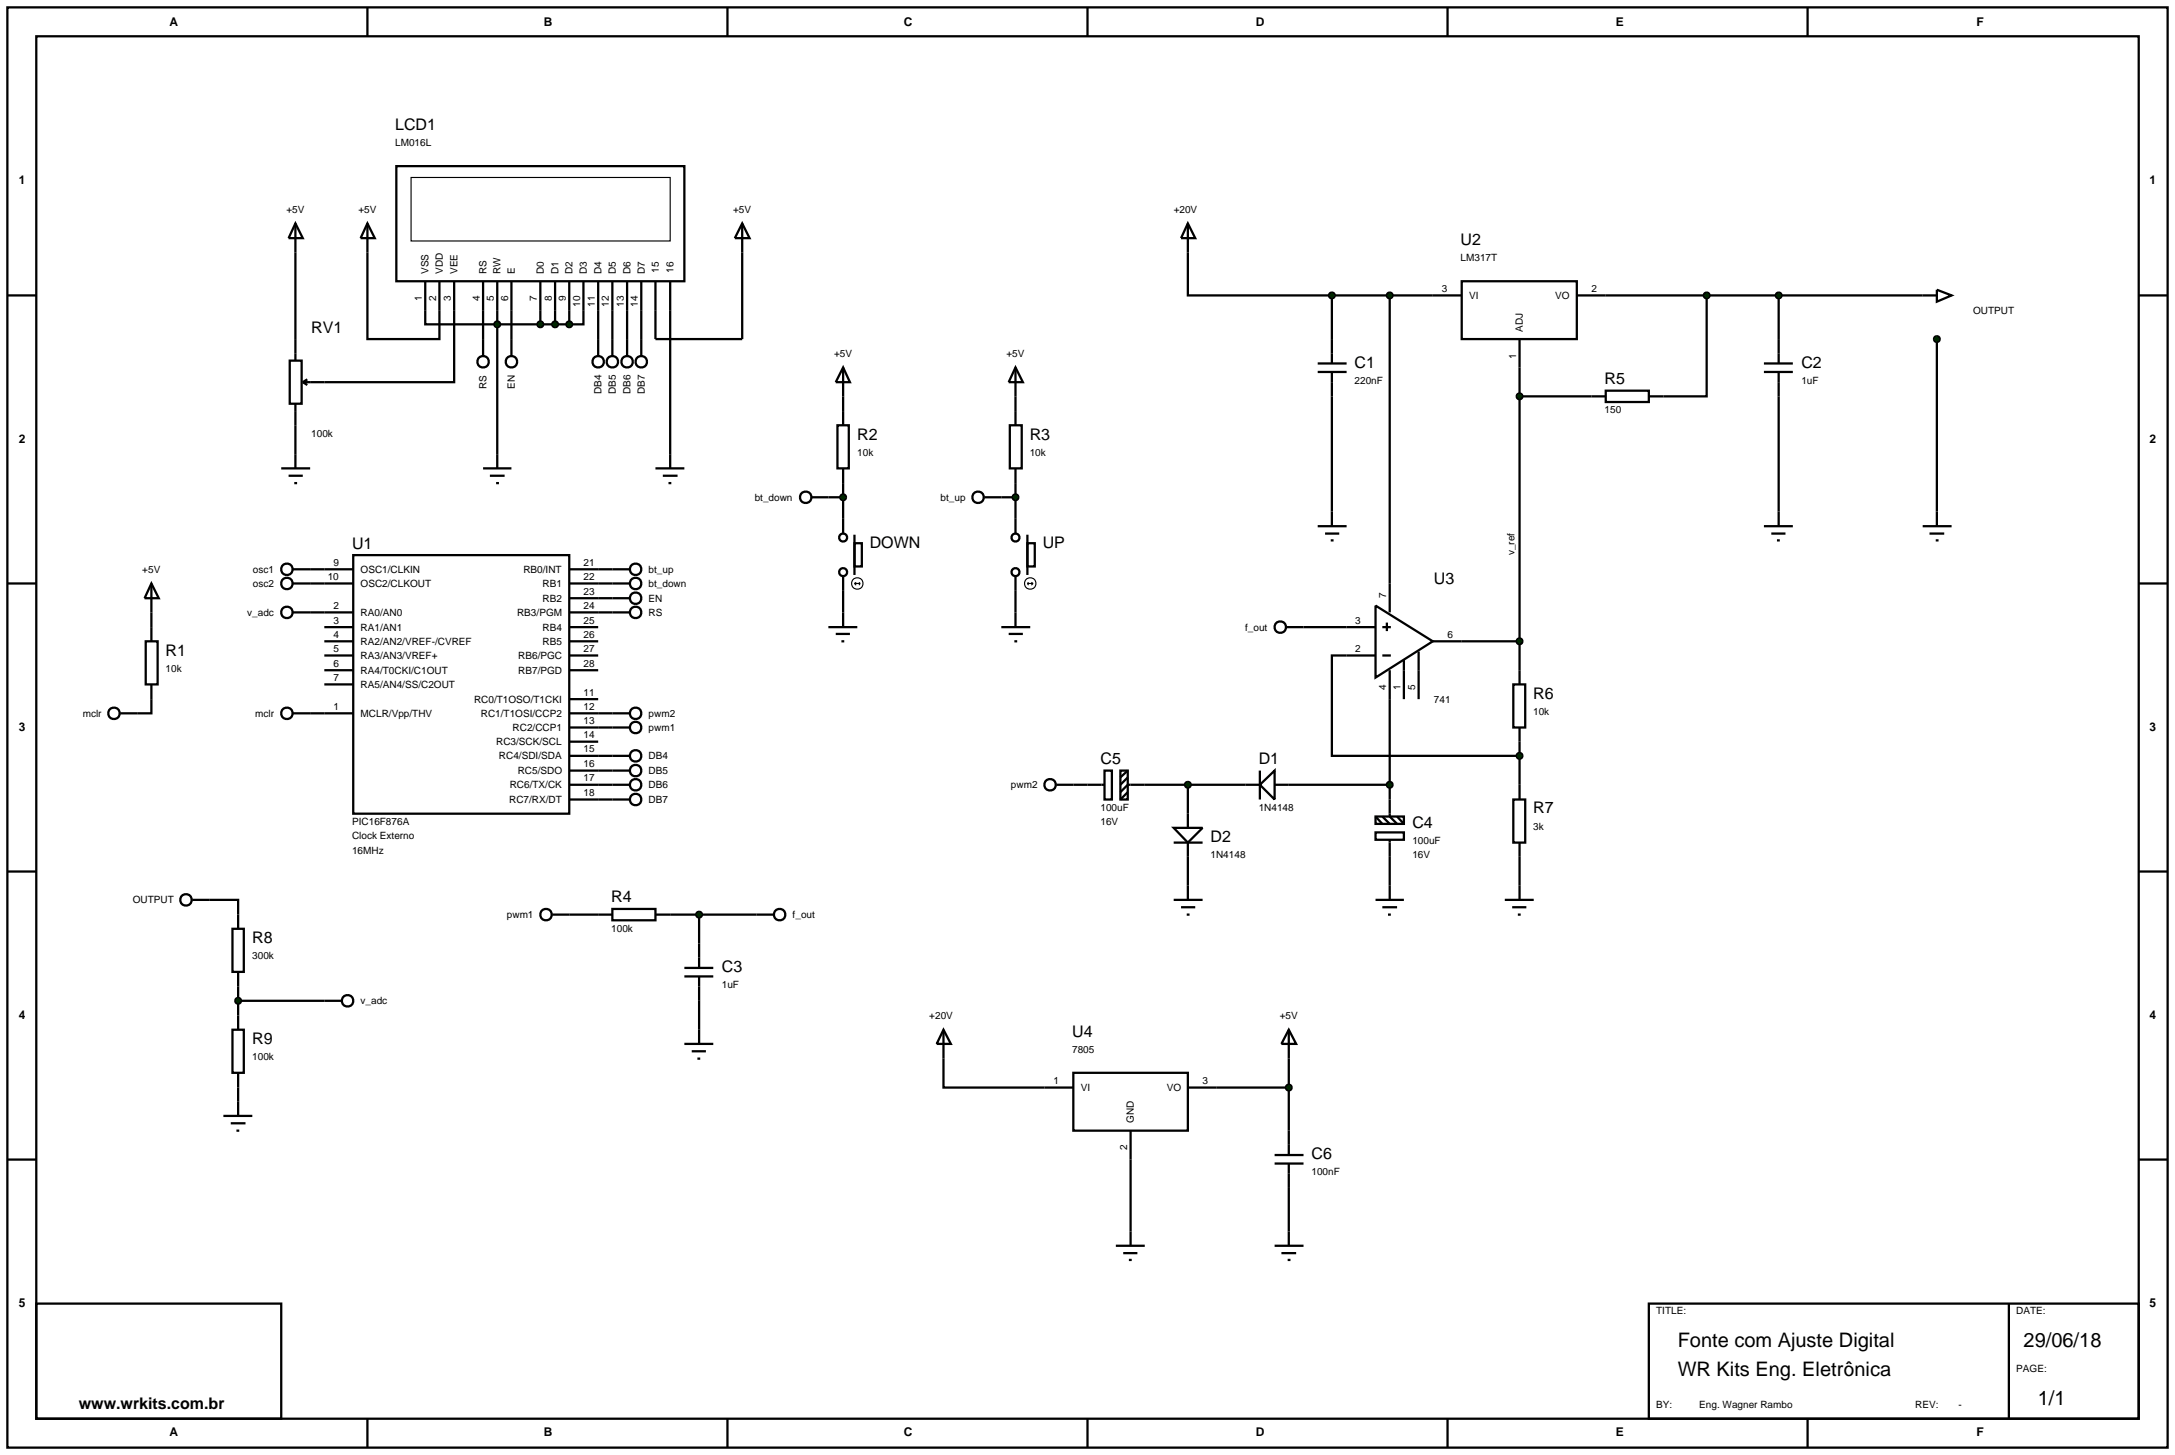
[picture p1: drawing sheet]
<svg xmlns="http://www.w3.org/2000/svg" width="384mm" height="257mm" viewBox="0 0 384 257" stroke-linecap="round" stroke-linejoin="round" font-family="sans-serif">
<g fill="none" stroke="#000" stroke-width=".4">
<path d="M1.3 1.3h381v254h-381zM6.4 6.4h370.8v243.8h-370.8zM64.8 1.3v5.1M128.3 1.3v5.1M191.8 1.3v5.1M255.3 1.3v5.1M318.8 1.3v5.1M64.8 39.4v20.4h12.7v-10.2M64.8 39.4l1.3 2.6h-2.5zM69.9 29.3h50.8v20.3h-50.8zM1.3 52.1h5.1M52.1 44.5v15.3"/>
<path d="M75 49.6v7.6h25.4M80.1 49.6v17.8h-22.9M85.2 49.6v10.2M87.7 49.6v33M90.2 49.6v10.2M95.3 49.6v7.6M97.9 49.6v7.6M100.4 49.6v7.6M102.9 49.6v7.6h-2.5M105.5 49.6v10.2M108 49.6v10.2M110.6 49.6v10.2"/>
<path d="M113.1 49.6v10.2M209.5 44.5v7.6h25.4M234.9 52.1h17.8M234.9 52.1v7.7M245.1 52.1v50.8M283.2 52.1h55.9M301 52.1v17.8h-7.6M313.7 52.1v7.7M341.6 59.8v30.4M377.2 52.1h5.1M52.1 75v5.1M148.7 69.9v2.6"/>
<path d="M179.1 69.9v2.6M234.9 69.9v20.3M268 69.9h12.7M268 64.8v53.4M313.7 69.9v20.3M62.3 97.9h38.1v45.6h-38.1zM85.2 82.6h5M86.4 83.9h2.6M87.5 85.2h.5M146.1 87.7h2.6M148.7 85.2v6.3M176.6 87.7h2.5"/>
<path d="M179.1 85.2v6.3M1.3 102.9h5.1M25.7 113.1h2.1v7.6h-2.1zM26.7 102.9l1.3 2.6h-2.5zM26.7 102.9v10.2M51.6 102.9h10.7M51.6 100.4h10.7M54.7 108h7.6M57.2 110.6h5.1M57.2 113.1h5.1M57.2 118.2h5.1M57.2 115.6h5.1"/>
<path d="M100.4 102.9h7.6M100.4 100.4h10.7M100.4 108h7.6M100.4 105.5h7.6M100.4 110.6h5.1M100.4 113.1h5.1M100.4 118.2h5.1M100.4 115.6h5.1M148.7 104.2v3.8M179.1 104.2v3.8M229.9 110.6h7.6M237.5 115.6h-2.6v17.7h33.1"/>
<path d="M257.8 113.1h10.2M377.2 102.9h5.1M26.7 120.7v5.1h-5.5M51.6 125.8h10.7M57.2 120.7h5.1M100.4 125.8h7.6M100.4 133.3h7.6M100.4 135.9h7.6M100.4 138.4h7.6M100.4 128.3h7.6M100.4 130.8h5.1M100.4 123.3h5.1"/>
<path d="M189.3 138.4h2.5M201.9 138.4h17.8M209.5 138.4v5.1M227.3 138.4h17.8M245.1 123.3v17.7M268 130.8v7.6M1.3 153.7h5.1M36.9 158.7h5.1v2.6M100.4 141h7.6M209.5 151.1v5.1M245.1 151.1v5.1M268 151.1v5.1"/>
<path d="M377.2 153.7h5.1M42 174v5.1M42 176.5h15.2M100.4 161.3h5.1M118.2 161.3h15.2M123.3 161.3v5.1M123.3 176.5v5.1M42 191.8v2.5M166.4 186.7v5.1h17.8M214.6 191.8h12.7M227.3 186.7v12.7M1.3 204.5h5.1"/>
<path d="M199.4 204.5v12.7M227.3 209.5v7.7M377.2 204.5h5.1M6.4 229.9h43.2v20.3h-43.2zM290.8 229.9h86.4v20.3h-86.4zM354.3 229.9v20.3M64.8 250.2v5.1M128.3 250.2v5.1M191.8 250.2v5.1M255.3 250.2v5.1M318.8 250.2v5.1"/>
<circle cx="50.6" cy="102.9" r="1.01"/>
<circle cx="50.6" cy="100.4" r="1.01"/>
<circle cx="112.1" cy="100.4" r="1.01"/>
<circle cx="20.1" cy="125.8" r="1.01"/>
<circle cx="50.6" cy="125.8" r="1.01"/>
</g>
<path d="M72.5 31.3h45.7v11.2h-45.7z" fill="none" stroke="#000" stroke-width=".2"/>
<g fill="#004000" stroke="#000" stroke-width=".4">
<path d="M87.4 56.8l.3-.1-.5 .5zM87.7 56.7l.3 .1 .2 .4zM87.7 57.7l.5-.5-.2 .4zM87.2 57.2l.5 .5-.4-.2z"/>
<path d="M94.9 56.9l.4-.2-.5 .5zM95.3 56.7l.4 .2 .1 .3zM95.8 57.2l-.2 .4-.3 .1zM94.8 57.2l.5 .5-.3-.1z"/>
<path d="M97.5 56.9l.4-.2-.5 .5zM97.9 56.7l.4 .2 .1 .3zM98.4 57.2l-.2 .4-.3 .1zM97.4 57.2l.5 .5-.3-.1z"/>
<path d="M100.1 56.8l.3-.1-.5 .5zM100.4 56.7l.3 .1 .2 .4zM100.4 57.7l.5-.5-.2 .4zM99.9 57.2l.5 .5-.3-.1z"/>
</g>
<g fill="#004000">
<path d="M87.7 56.7l.5 .5-.5 .5-.5-.5z"/>
<path d="M94.8 57.2l.5-.5 .5 .5-.5 .5z"/>
<path d="M97.4 57.2l.5-.5 .5 .5-.5 .5z"/>
<path d="M100.4 56.7l.5 .5-.5 .5-.5-.5z"/>
</g>
<g fill="none" stroke="#000" stroke-width=".4">
<path d="M52.1 39.4l1.3 2.6h-2.5zM52.1 39.4v5.1M130.9 39.4l1.3 2.6h-2.6zM130.9 39.4v20.4h-15.3v-10.2M52.1 59.8v3.8M85.2 59.8v3M90.2 59.8v3M105.5 59.8v3M108 59.8v3M110.6 59.8v3M113.1 59.8v3M118.2 49.6v33"/>
<path d="M51.1 63.6h2.1v7.6h-2.1zM52.1 71.2v3.8M53.4 67.4l.8 .5M53.4 67.4h3.8M54.2 66.9l-.8 .5M147.7 75h2v7.6h-2zM148.7 64.8l1.2 2.6h-2.5zM148.7 64.8v5.1M148.7 72.5v2.5M49.6 82.6h5.1M50.9 83.9h2.5M51.9 85.2h.5"/>
<path d="M52.1 80.1v2.5M115.6 82.6h5.1M116.9 83.9h2.6M117.9 85.2h.5M143.1 87.7h3M148.7 82.6v2.6M148.7 91.5v2.6M150.7 95.8h1.3v4.1h-1.3zM150.7 94.3v7.1M108 108h3.1M108 105.5h3.1M146.1 110.6h5.1"/>
<path d="M147.4 111.8h2.5M148.4 113.1h.5M148.7 101.7v2.5M148.7 108v2.6M108 133.3h3.1M108 135.9h3.1M108 138.4h3.1M108 141h3.1"/>
<circle cx="85.2" cy="63.8" r="1.01"/>
<circle cx="90.2" cy="63.8" r="1.01"/>
<circle cx="105.5" cy="63.8" r="1.01"/>
<circle cx="108" cy="63.8" r="1.01"/>
<circle cx="110.6" cy="63.8" r="1.01"/>
<circle cx="113.1" cy="63.8" r="1.01"/>
<circle cx="142.1" cy="87.7" r="1.01"/>
<circle cx="148.7" cy="94.8" r=".7"/>
<circle cx="112.1" cy="108" r="1.01"/>
<circle cx="112.1" cy="105.5" r="1.01"/>
<circle cx="148.7" cy="100.9" r=".7"/>
<circle cx="112.1" cy="135.9" r="1.01"/>
<circle cx="112.1" cy="133.3" r="1.01"/>
<circle cx="112.1" cy="138.4" r="1.01"/>
<circle cx="112.1" cy="141" r="1.01"/>
</g>
<g fill="none" stroke="#000" stroke-width=".2">
<path d="M150.7 102.9h1M150.7 102.9l.3 .3M151 102.7l-.3 .2M151.5 102.7l.2 .2M151.7 102.9l-.2 .3"/>
<circle cx="151.2" cy="102.9" r="1.01"/>
</g>
<path d="M148.3 87.4l.4-.2-.5 .5zM148.7 87.2l.3 .1 .2 .4zM149.2 87.7l-.1 .3-.4 .2zM148.2 87.7l.5 .5-.4-.2z" fill="#004000" stroke="#000" stroke-width=".4"/>
<path d="M148.2 87.7l.5-.5 .5 .5-.5 .5z" fill="#004000"/>
<g fill="none" stroke="#000" stroke-width=".4">
<path d="M178.1 75h2.1v7.6h-2.1zM179.1 64.8l1.3 2.6h-2.5zM179.1 64.8v5.1M179.1 72.5v2.5M173.6 87.7h3M179.1 82.6v2.6M179.1 91.5v2.6M181.2 95.8h1.3v4.1h-1.3zM181.2 94.3v7.1M176.6 110.6h5.1M177.9 111.8h2.5M178.9 113.1h.5"/>
<path d="M179.1 101.7v2.5M179.1 108v2.6"/>
<circle cx="172.5" cy="87.7" r="1.01"/>
<circle cx="179.1" cy="94.8" r=".7"/>
<circle cx="179.1" cy="100.9" r=".7"/>
</g>
<g fill="none" stroke="#000" stroke-width=".2">
<path d="M181.2 102.9h1M181.2 102.9l.2 .3M181.4 102.7l-.2 .2M181.9 102.7l.3 .2M182.2 102.9l-.3 .3"/>
<circle cx="181.7" cy="102.9" r="1.01"/>
</g>
<path d="M178.7 87.4l.4-.2-.5 .5zM179.1 87.2l.3 .1 .2 .4zM179.6 87.7l-.1 .3-.4 .2zM178.6 87.7l.5 .5-.4-.2z" fill="#004000" stroke="#000" stroke-width=".4"/>
<path d="M178.6 87.7l.5-.5 .5 .5-.5 .5z" fill="#004000"/>
<g fill="none" stroke="#000" stroke-width=".4">
<path d="M234.9 59.8v4.3M252.7 52.1h5.1M257.8 49.6h20.3v10.2h-20.3zM268 59.8v5M278.1 52.1h5.1M313.7 59.8v4.3M232.4 65.6h5.1M232.4 64.1h5.1M234.9 65.6v4.3M280.7 69.9h2.5M283.2 68.9h7.6v2h-7.6zM290.8 69.9h2.6"/>
<path d="M311.1 65.6h5.1M311.1 64.1h5.1M313.7 65.6v4.3M108 102.9h3.1M108 125.8h3.1M108 128.3h3.1M97.4 161.3h3M105.5 161.3h2.5M108 160.3h7.6v2h-7.6zM115.6 161.3h2.6M120.7 172.2h5.1M120.7 170.7h5.1"/>
<path d="M123.3 166.4v4.3M123.3 172.2v4.3M120.7 184.1h5.1M122 185.4h2.5M123 186.7h.5M123.3 181.6v2.5"/>
<circle cx="112.1" cy="102.9" r="1.01"/>
<circle cx="112.1" cy="125.8" r="1.01"/>
<circle cx="112.1" cy="128.3" r="1.01"/>
<circle cx="96.3" cy="161.3" r="1.01"/>
</g>
<path d="M300.6 51.8l.4-.2-.5 .5zM301 51.6l.3 .1 .2 .4zM301 52.6l.5-.5-.2 .4zM300.5 52.1l.5 .5-.3-.1z" fill="#004000" stroke="#000" stroke-width=".4"/>
<path d="M300.5 52.1l.5-.5 .5 .5-.5 .5z" fill="#004000"/>
<g fill="none" stroke="#000" stroke-width=".4">
<path d="M232.4 92.8h5.1M233.7 94.1h2.5M234.7 95.3h.5M234.9 90.2v2.6M311.1 92.8h5.1M312.4 94.1h2.5M313.4 95.3h.5M313.7 90.2v2.6M226.8 110.6h3.1"/>
<circle cx="225.8" cy="110.6" r="1.01"/>
</g>
<path d="M267.7 69.5l.3-.1-.5 .5zM268 69.4l.4 .2 .1 .3zM268.5 69.9l-.1 .3-.4 .2zM267.5 69.9l.5 .5-.4-.2z" fill="#004000" stroke="#000" stroke-width=".4"/>
<path d="M268 69.4l.5 .5-.5 .5-.5-.5z" fill="#004000"/>
<path d="M237.5 115.6h5.1M237.5 110.6h5.1M242.6 106.8l10.1 6.3-10.1 6.4zM243.8 115.6h1.5M243.8 110.6h1.5M244.6 109.8v1.5M245.1 102.9v5.1M245.1 118.2v5.1M247.6 116.4v6.9M250.2 114.9v8.4M252.7 113.1h5.1" fill="none" stroke="#000" stroke-width=".4"/>
<path d="M244.7 51.8l.4-.2-.5 .5zM245.1 51.6l.3 .1 .2 .4zM245.1 52.6l.5-.5-.2 .4zM244.6 52.1l.5 .5-.3-.1z" fill="#004000" stroke="#000" stroke-width=".4"/>
<path d="M244.6 52.1l.5-.5 .5 .5-.5 .5z" fill="#004000"/>
<path d="M268 118.2v2.5M266.9 120.7h2.1v7.6h-2.1zM268 128.3v2.5M268 138.4v2.6M266.9 141h2.1v7.6h-2.1zM268 148.6v2.5" fill="none" stroke="#000" stroke-width=".4"/>
<path d="M267.6 112.8l.4-.2-.5 .5zM268 112.6l.4 .2 .1 .3zM268.5 113.1l-.1 .3-.4 .2zM267.5 113.1l.5 .5-.4-.2z" fill="#004000" stroke="#000" stroke-width=".4"/>
<path d="M267.5 113.1l.5-.5 .5 .5-.5 .5z" fill="#004000"/>
<path d="M265.4 158.7h5.1M266.7 160h2.5M268 156.2v2.5M267.7 161.3h.5" fill="none" stroke="#000" stroke-width=".4"/>
<path d="M267.6 133l.4-.2-.5 .5zM268 132.8l.4 .2 .1 .3zM268.5 133.3l-.1 .3-.4 .2zM267.5 133.3l.5 .5-.4-.2z" fill="#004000" stroke="#000" stroke-width=".4"/>
<path d="M267.5 133.3l.5-.5 .5 .5-.5 .5z" fill="#004000"/>
<g fill="none" stroke="#000" stroke-width=".4">
<path d="M219.7 138.4h2.5M222.2 138.4l2.6-2.5v5.1zM222.2 135.9v5.1M224.8 138.4h2.5M207 146h5.1l-2.6 2.6zM207 148.6h5.1M209.5 143.5v2.5M209.5 148.6v2.5M242.6 146.8h5v1.3h-5zM242.6 144h5v1.3h-5zM242.6 144l1.2 1.3M242.6 158.7h5"/>
<path d="M243.8 144l1.3 1.3M243.8 160h2.6M245.1 141v3l1.3 1.3M245.1 148.1v3M245.1 156.2v2.5M246.4 144l1.2 1.3M244.8 161.3h.5"/>
</g>
<path d="M244.7 138.1l.4-.2-.5 .5zM245.1 137.9l.4 .2 .1 .3zM245.1 138.9l.5-.5-.1 .3zM244.6 138.4l.5 .5-.3-.1z" fill="#004000" stroke="#000" stroke-width=".4"/>
<path d="M244.6 138.4l.5-.5 .5 .5-.5 .5z" fill="#004000"/>
<path d="M191.8 138.4h3M194.8 135.9h1.3v5.1h-1.3zM197.6 135.9h1.3v5.1h-1.3zM198.9 135.9l-1.3 1.2M198.9 137.1l-1.3 1.3M198.9 139.7l-1.3 1.3M201.9 138.4h-3l-1.3 1.3M207 158.7h5.1M208.3 160h2.5M209.5 156.2v2.5M209.3 161.3h.5" fill="none" stroke="#000" stroke-width=".4"/>
<path d="M209.1 138.1l.4-.2-.5 .5zM209.5 137.9l.4 .2 .1 .3zM209.5 138.9l.5-.5-.2 .4zM209 138.4l.5 .5-.4-.2z" fill="#004000" stroke="#000" stroke-width=".4"/>
<path d="M209 138.4l.5-.5 .5 .5-.5 .5z" fill="#004000"/>
<g fill="none" stroke="#000" stroke-width=".4">
<path d="M186.3 138.4h3M133.4 161.3h3.1"/>
<circle cx="185.2" cy="138.4" r="1.01"/>
<circle cx="137.5" cy="161.3" r="1.01"/>
</g>
<path d="M122.9 161l.4-.2-.5 .5zM123.3 160.8l.3 .1 .2 .4zM123.8 161.3l-.1 .3-.4 .2zM122.8 161.3l.5 .5-.4-.2z" fill="#004000" stroke="#000" stroke-width=".4"/>
<path d="M122.8 161.3l.5-.5 .5 .5-.5 .5z" fill="#004000"/>
<path d="M339.1 52.1h2.5M341.6 51.1l2.6 1-2.6 1.1z" fill="none" stroke="#000" stroke-width=".4"/>
<path d="M313.3 51.8l.4-.2-.5 .5zM313.7 51.6l.3 .1 .2 .4zM313.7 52.6l.5-.5-.2 .4zM313.2 52.1l.5 .5-.3-.1z" fill="#004000" stroke="#000" stroke-width=".4"/>
<path d="M313.2 52.1l.5-.5 .5 .5-.5 .5z" fill="#004000"/>
<g fill="none" stroke="#000" stroke-width=".4">
<path d="M33.9 158.7h3M41 163.8h2v7.6h-2zM42 161.3v2.5M42 171.4v2.6M42 179.1v2.5M57.2 176.5h3.1M39.4 196.8h5.1M40.7 198.1h2.6M41 181.6h2v7.6h-2zM41.7 199.4h.5M42 189.2v2.6M42 194.3v2.5"/>
<circle cx="32.8" cy="158.7" r="1.01"/>
<circle cx="61.3" cy="176.5" r="1.01"/>
</g>
<path d="M41.6 176.2l.4-.2-.5 .5zM42 176l.4 .2 .1 .3zM42 177l.5-.5-.2 .4zM41.5 176.5l.5 .5-.3-.1z" fill="#004000" stroke="#000" stroke-width=".4"/>
<path d="M42 176l.5 .5-.5 .5-.5-.5z" fill="#004000"/>
<g fill="none" stroke="#000" stroke-width=".4">
<path d="M209.5 39.4l1.3 2.6h-2.5zM209.5 39.4v5.1M51.6 108h3.1"/>
<circle cx="50.6" cy="108" r="1.01"/>
</g>
<g fill="#004000" stroke="#000" stroke-width=".4">
<path d="M234.6 51.7l.3-.1-.5 .5zM234.9 51.6l.3 .1 .2 .4zM234.9 52.6l.5-.5-.2 .4zM234.4 52.1l.5 .5-.4-.2z"/>
<path d="M341.3 59.4l.3-.1-.5 .5zM341.6 59.3l.4 .2 .1 .3zM342.1 59.8l-.1 .3-.4 .2zM341.1 59.8l.5 .5-.4-.2z"/>
</g>
<g fill="#004000">
<path d="M234.4 52.1l.5-.5 .5 .5-.5 .5z"/>
<path d="M341.6 59.3l.5 .5-.5 .5-.5-.5z"/>
</g>
<g fill="none" stroke="#000" stroke-width=".4">
<path d="M339.1 92.8h5.1M340.3 94.1h2.6M341.4 95.3h.5M341.6 90.2v2.6M166.4 181.6l1.3 2.5h-2.5zM166.4 181.6v5.1M184.2 191.8h5.1M189.3 189.2h20.2v10.2h-20.2zM199.4 199.4v5.1M209.5 191.8h5.1M227.3 181.6l1.3 2.5h-2.6zM227.3 181.6v5.1"/>
<path d="M227.3 199.4v4.3M196.8 219.7h5.1M199.4 217.2v2.5M224.8 203.7h5.1M224.8 205.2h5.1M227.3 205.2v4.3M198.1 221h2.5M199.1 222.2h.5"/>
</g>
<path d="M227 191.4l.3-.1-.5 .5zM227.3 191.3l.4 .2 .1 .3zM227.8 191.8l-.1 .3-.4 .2zM226.8 191.8l.5 .5-.4-.2z" fill="#004000" stroke="#000" stroke-width=".4"/>
<path d="M227.3 191.3l.5 .5-.5 .5-.5-.5z" fill="#004000"/>
<path d="M224.8 219.7h5.1M227.3 217.2v2.5M226 221h2.6M227.1 222.2h.5" fill="none" stroke="#000" stroke-width=".4"/>
<g font-size="3.5">
<text x="295.9" y="237.6">Fonte com Ajuste Digital</text>
<text x="356.9" y="237.6">29/06/18</text>
<text x="295.9" y="242.7">WR Kits Eng. Eletrônica</text>
<text x="359.4" y="247.8">1/1</text>
</g>
<g font-size="2.8">
<text x="69.7" y="23">LCD1</text>
<text x="257.6" y="43.3">U2</text>
<text x="54.9" y="58.7">RV1</text>
<text x="238.9" y="64.9">C1</text>
<text x="317.7" y="64.9">C2</text>
<text x="283" y="67.8">R5</text>
<text x="151.2" y="77.6">R2</text>
<text x="181.6" y="77.6">R3</text>
<text x="62.1" y="96.8">U1</text>
<text x="153.4" y="96.7">DOWN</text>
<text x="183.9" y="96.7">UP</text>
<text x="252.9" y="103.1">U3</text>
<text x="29.2" y="115.7">R1</text>
<text x="270.4" y="123.3">R6</text>
<text x="194.1" y="134.8">C5</text>
<text x="222" y="134.8">D1</text>
<text x="270.4" y="143.5">R7</text>
<text x="213.5" y="148.6">D2</text>
<text x="249.1" y="146.1">C4</text>
<text x="107.8" y="159.2">R4</text>
<text x="44.5" y="166.4">R8</text>
<text x="127.3" y="171.5">C3</text>
<text x="44.5" y="184.2">R9</text>
<text x="189.1" y="182.9">U4</text>
<text x="231.3" y="204.5">C6</text>
<text x="13.9" y="248.5">www.wrkits.com.br</text>
</g>
<g font-size="2.1">
<text x="29.9" y="4.5">A</text>
<text x="95.9" y="4.5">B</text>
<text x="159.4" y="4.5">C</text>
<text x="221.5" y="4.5">D</text>
<text x="285" y="4.5">E</text>
<text x="348.6" y="4.5">F</text>
<text x="3.3" y="32.4">1</text>
<text x="379.1" y="32.4">1</text>
<text x="3.3" y="78.1">2</text>
<text x="379.1" y="78.1">2</text>
<text x="3.3" y="128.9">3</text>
<text x="379.1" y="128.9">3</text>
<text x="3.3" y="179.7">4</text>
<text x="379.1" y="179.7">4</text>
<text x="3.3" y="230.5">5</text>
<text x="379.1" y="230.5">5</text>
<text x="29.9" y="253.3">A</text>
<text x="95.9" y="253.3">B</text>
<text x="159.4" y="253.3">C</text>
<text x="221.5" y="253.3">D</text>
<text x="285" y="253.3">E</text>
<text x="348.6" y="253.3">F</text>
</g>
<g font-size="1.8">
<text x="69.7" y="25.8">LM016L</text>
<text x="50.5" y="37.5">+5V</text>
<text x="63.2" y="37.5">+5V</text>
<text x="129.3" y="37.5">+5V</text>
<text x="207" y="37.5">+20V</text>
<text x="257.6" y="46.1">LM317T</text>
<text x="74.4" y="53.1" transform="rotate(-90 74.4 53.1)">1</text>
<text x="75.6" y="48.3" transform="rotate(-90 75.6 48.3)">VSS</text>
<text x="76.9" y="53.1" transform="rotate(-90 76.9 53.1)">2</text>
<text x="78.1" y="48.3" transform="rotate(-90 78.1 48.3)">VDD</text>
<text x="79.5" y="53.1" transform="rotate(-90 79.5 53.1)">3</text>
<text x="80.7" y="48.3" transform="rotate(-90 80.7 48.3)">VEE</text>
<text x="84.6" y="53.1" transform="rotate(-90 84.6 53.1)">4</text>
<text x="85.8" y="48.3" transform="rotate(-90 85.8 48.3)">RS</text>
<text x="87.1" y="53.1" transform="rotate(-90 87.1 53.1)">5</text>
<text x="88.3" y="48.3" transform="rotate(-90 88.3 48.3)">RW</text>
<text x="89.6" y="53.1" transform="rotate(-90 89.6 53.1)">6</text>
<text x="90.8" y="48.3" transform="rotate(-90 90.8 48.3)">E</text>
<text x="94.7" y="53.1" transform="rotate(-90 94.7 53.1)">7</text>
<text x="95.9" y="48.3" transform="rotate(-90 95.9 48.3)">D0</text>
<text x="97.3" y="53.1" transform="rotate(-90 97.3 53.1)">8</text>
<text x="98.5" y="48.3" transform="rotate(-90 98.5 48.3)">D1</text>
<text x="99.8" y="53.1" transform="rotate(-90 99.8 53.1)">9</text>
<text x="101" y="48.3" transform="rotate(-90 101 48.3)">D2</text>
<text x="103.5" y="48.3" transform="rotate(-90 103.5 48.3)">D3</text>
<text x="106.1" y="48.3" transform="rotate(-90 106.1 48.3)">D4</text>
<text x="108.6" y="48.3" transform="rotate(-90 108.6 48.3)">D5</text>
<text x="111.2" y="48.3" transform="rotate(-90 111.2 48.3)">D6</text>
<text x="113.7" y="48.3" transform="rotate(-90 113.7 48.3)">D7</text>
<text x="116.2" y="48.1" transform="rotate(-90 116.2 48.1)">15</text>
<text x="118.8" y="48.1" transform="rotate(-90 118.8 48.1)">16</text>
<text x="254.3" y="51.5">3</text>
<text x="259.1" y="52.7">VI</text>
<text x="274.3" y="52.7">VO</text>
<text x="280.7" y="51.5">2</text>
<text x="102.3" y="54.1" transform="rotate(-90 102.3 54.1)">10</text>
<text x="104.9" y="54.1" transform="rotate(-90 104.9 54.1)">11</text>
<text x="107.4" y="54.1" transform="rotate(-90 107.4 54.1)">12</text>
<text x="110" y="54.1" transform="rotate(-90 110 54.1)">13</text>
<text x="112.5" y="54.1" transform="rotate(-90 112.5 54.1)">14</text>
<text x="268.6" y="58.5" transform="rotate(-90 268.6 58.5)">ADJ</text>
<text x="348" y="55.3">OUTPUT</text>
<text x="147.1" y="62.9">+5V</text>
<text x="177.5" y="62.9">+5V</text>
<text x="267.4" y="63.3" transform="rotate(-90 267.4 63.3)">1</text>
<text x="85.8" y="68.6" transform="rotate(-90 85.8 68.6)">RS</text>
<text x="90.8" y="68.6" transform="rotate(-90 90.8 68.6)">EN</text>
<text x="106.1" y="69.5" transform="rotate(-90 106.1 69.5)">DB4</text>
<text x="108.6" y="69.5" transform="rotate(-90 108.6 69.5)">DB5</text>
<text x="111.2" y="69.5" transform="rotate(-90 111.2 69.5)">DB6</text>
<text x="113.7" y="69.5" transform="rotate(-90 113.7 69.5)">DB7</text>
<text x="238.9" y="67.7">220nF</text>
<text x="317.7" y="67.7">1uF</text>
<text x="54.9" y="77">100k</text>
<text x="283" y="72.9">150</text>
<text x="151.2" y="80.4">10k</text>
<text x="181.6" y="80.4">10k</text>
<text x="133.1" y="88.3">bt_down</text>
<text x="165.9" y="88.3">bt_up</text>
<text x="25.1" y="101">+5V</text>
<text x="44.6" y="101">osc1</text>
<text x="58.8" y="99.8">9</text>
<text x="63.6" y="101">OSC1/CLKIN</text>
<text x="92.3" y="101">RB0/INT</text>
<text x="102.9" y="99.8">21</text>
<text x="114.4" y="101">bt_up</text>
<text x="267.1" y="97.9" transform="rotate(-90 267.1 97.9)">v_ref</text>
<text x="44.6" y="103.5">osc2</text>
<text x="57.8" y="102.3">10</text>
<text x="58.8" y="107.4">2</text>
<text x="63.6" y="103.5">OSC2/CLKOUT</text>
<text x="95.7" y="106.1">RB2</text>
<text x="95.7" y="103.5">RB1</text>
<text x="102.9" y="107.4">24</text>
<text x="102.9" y="104.9">23</text>
<text x="102.9" y="102.3">22</text>
<text x="114.4" y="106.1">EN</text>
<text x="114.4" y="103.5">bt_down</text>
<text x="244.5" y="105.5" transform="rotate(-90 244.5 105.5)">7</text>
<text x="43.6" y="108.6">v_adc</text>
<text x="58.8" y="110">3</text>
<text x="58.8" y="112.5">4</text>
<text x="63.6" y="108.6">RA0/AN0</text>
<text x="63.6" y="111.2">RA1/AN1</text>
<text x="63.6" y="113.7">RA2/AN2/VREF-/CVREF</text>
<text x="91.2" y="108.6">RB3/PGM</text>
<text x="95.7" y="113.7">RB5</text>
<text x="95.7" y="111.2">RB4</text>
<text x="102.9" y="112.5">26</text>
<text x="102.9" y="110">25</text>
<text x="114.4" y="108.6">RS</text>
<text x="219.6" y="111.2">f_out</text>
<text x="239" y="110">3</text>
<text x="255.3" y="112.5">6</text>
<text x="29.2" y="118.5">10k</text>
<text x="58.8" y="117.6">6</text>
<text x="58.8" y="115">5</text>
<text x="63.6" y="118.8">RA4/T0CKI/C1OUT</text>
<text x="63.6" y="116.2">RA3/AN3/VREF+</text>
<text x="91.4" y="118.8">RB7/PGD</text>
<text x="91.4" y="116.2">RB6/PGC</text>
<text x="102.9" y="117.6">28</text>
<text x="102.9" y="115">27</text>
<text x="239" y="115">2</text>
<text x="58.8" y="120.1">7</text>
<text x="58.8" y="125.2">1</text>
<text x="63.6" y="121.3">RA5/AN4/SS/C2OUT</text>
<text x="83.6" y="123.9">RC0/T1OSO/T1CKI</text>
<text x="102.9" y="125.2">12</text>
<text x="102.9" y="122.7">11</text>
<text x="244.5" y="121.7" transform="rotate(-90 244.5 121.7)">4</text>
<text x="247" y="121.7" transform="rotate(-90 247 121.7)">1</text>
<text x="249.6" y="121.7" transform="rotate(-90 249.6 121.7)">5</text>
<text x="252.9" y="124">741</text>
<text x="14.6" y="126.4">mclr</text>
<text x="45" y="126.4">mclr</text>
<text x="63.6" y="126.4">MCLR/Vpp/THV</text>
<text x="84.8" y="126.4">RC1/T1OSI/CCP2</text>
<text x="87.5" y="131.4">RC3/SCK/SCL</text>
<text x="90.4" y="128.9">RC2/CCP1</text>
<text x="102.9" y="127.7">13</text>
<text x="102.9" y="130.2">14</text>
<text x="114.4" y="126.4">pwm2</text>
<text x="114.4" y="128.9">pwm1</text>
<text x="270.4" y="126.1">10k</text>
<text x="88" y="133.9">RC4/SDI/SDA</text>
<text x="91.3" y="136.5">RC5/SDO</text>
<text x="102.9" y="137.8">17</text>
<text x="102.9" y="135.3">16</text>
<text x="102.9" y="132.7">15</text>
<text x="114.4" y="133.9">DB4</text>
<text x="114.4" y="136.5">DB5</text>
<text x="89.8" y="141.6">RC7/RX/DT</text>
<text x="89.9" y="139">RC6/TX/CK</text>
<text x="102.9" y="140.4">18</text>
<text x="114.4" y="139">DB6</text>
<text x="114.4" y="141.6">DB7</text>
<text x="178.3" y="139">pwm2</text>
<text x="194.1" y="143">100uF</text>
<text x="222" y="143">1N4148</text>
<text x="62.1" y="145.5">PIC16F876A</text>
<text x="62.1" y="148">Clock Externo</text>
<text x="194.1" y="145.5">16V</text>
<text x="249.1" y="148.9">100uF</text>
<text x="270.4" y="146.4">3k</text>
<text x="62.1" y="150.6">16MHz</text>
<text x="213.5" y="151.4">1N4148</text>
<text x="249.1" y="151.4">16V</text>
<text x="23.4" y="159.3">OUTPUT</text>
<text x="89.4" y="161.9">pwm1</text>
<text x="139.8" y="161.9">f_out</text>
<text x="107.8" y="164.3">100k</text>
<text x="44.5" y="169.2">300k</text>
<text x="63.6" y="177.1">v_adc</text>
<text x="127.3" y="174.3">1uF</text>
<text x="163.9" y="179.7">+20V</text>
<text x="225.7" y="179.7">+5V</text>
<text x="189.1" y="185.7">7805</text>
<text x="44.5" y="187">100k</text>
<text x="185.8" y="191.2">1</text>
<text x="212.1" y="191.2">3</text>
<text x="190.6" y="192.4">VI</text>
<text x="205.8" y="192.4">VO</text>
<text x="198.8" y="202.9" transform="rotate(-90 198.8 202.9)">2</text>
<text x="200" y="198.1" transform="rotate(-90 200 198.1)">GND</text>
<text x="231.3" y="207.3">100nF</text>
<text x="292.1" y="231.8">TITLE:</text>
<text x="355.6" y="231.8">DATE:</text>
<text x="355.6" y="242">PAGE:</text>
<text x="292.1" y="248.3">BY:</text>
<text x="299.7" y="248.3">Eng. Wagner Rambo</text>
<text x="337.8" y="248.3">REV:</text>
<text x="345.4" y="248.3">-</text>
</g>
</svg>
